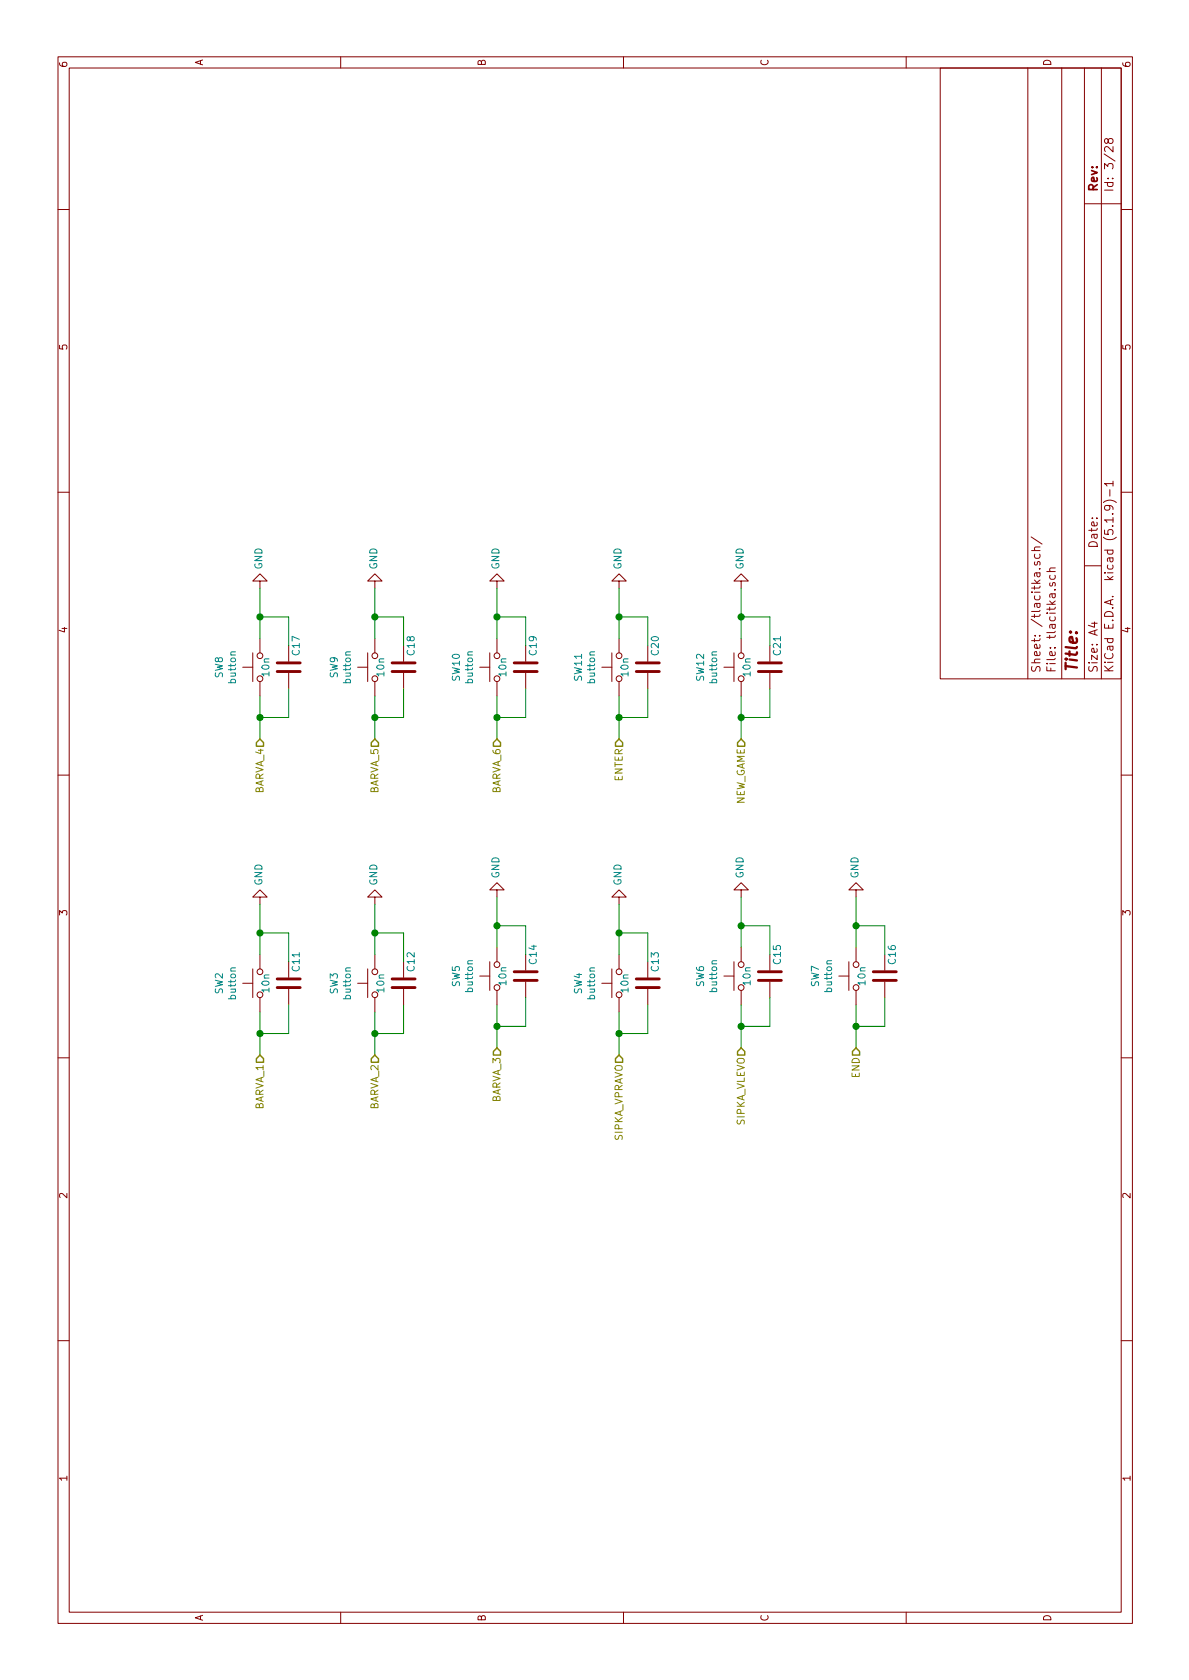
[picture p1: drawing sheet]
<svg xmlns="http://www.w3.org/2000/svg" width="210mm" height="297mm" viewBox="0 0 210 297" stroke-linecap="round" stroke-linejoin="round" font-family="sans-serif">
<g fill="none" stroke="#840000" stroke-width=".18">
<path d="M10.3 10h189.9v277h-189.9zM12.2 12h186.1v273.1h-186.1zM60.2 10v2M110.3 10v2M160.2 10v2M166.3 12h32v108h-32zM181.8 12v108M187.8 12v108M191.8 12v108M194.8 12v108M10.3 37h1.9M191.8 36h6.5"/>
<path d="M196 24.8l.3-.3 .4 .1 .1 .2-.1 .5a.48 .48 0 0 1-.7-.1l-.1-.6-.2-.1-.3 .1a.48 .48 0 0 0 .2 .8l.2-.1 .2-.2M196.8 25.9v1l-1-1-.5 .3v.4l.2 .2M198.3 37h1.9M10.3 87h1.9M182.3 94.9l2 1.3M182.4 97.3h1.5M183 99.4l-.1 .3 .2 .2h.3l.1-.5h.3v.5M183 98l-.1 .4 .3 .3 .6-.1 .1-.2-.1-.4M183.9 96.7l-.9 .1-.1 .3 .2 .2M195.1 88.9a1.71 1.71 0 0 1 2.3 0M196 89.4h.1a.48 .48 0 0 1 .1 .7l-.2 .1-.6-.1a.48 .48 0 0 1 .1-.7 1.27 1.27 0 0 1 1.2 .2l.1 .5M196.3 86.6v1.1"/>
<path d="M196.7 90.9h.1M196.8 85.5h-1.5l.5 .4M196.8 85.1v.8M196.8 91.5v.9M198.3 87h1.9M42.9 118h1.8M44.7 115.4v5.1M46 102.7h1.2l-1.2-1.2-1.3 1.2h1.3v1.3M46 112.9v2.5M51 114.2v2.8M51 119v2.8M63.2 118h1.8"/>
<path d="M65 115.4v5.1M66.3 102.7h1.3l-1.3-1.2-1.3 1.2h1.3v1.3M66.3 112.9v2.5M71.4 114.2v2.8M71.4 119v2.8M84.8 118h1.8M86.6 115.4v5.1M87.9 102.7h1.2l-1.2-1.2-1.3 1.2h1.3v1.3M87.9 112.9v2.5M93 114.2v2.8M93 119v2.8M106.4 118h1.8"/>
<path d="M108.2 115.4v5.1M109.5 102.7h1.2l-1.2-1.2-1.3 1.2h1.3v1.3M109.5 112.9v2.5M114.5 114.2v2.8M114.5 119v2.8M128 118h1.8M129.8 115.4v5.1M131.1 102.7h1.2l-1.2-1.2-1.3 1.2h1.3v1.3M131.1 112.9v2.5M136.1 114.2v2.8M136.1 119v2.8M185.1 101.1h1.5"/>
<path d="M185.7 103.1l-.1 .3 .2 .2h.2l.2-.5h.3v.5M185.7 101.7l-.1 .4 .3 .3 .6-.1 .1-.2-.1-.4M186.6 100.4l-.9 .1-.1 .3 .1 .3M191.8 100h3M193 110.2h1M193.5 110v.9l-1-.3M10.3 137h1.9M46 120.5v2.5M66.3 120.5v2.5M87.9 120.5v2.5M109.5 120.5v2.5M131.1 120.5v2.5"/>
<path d="M198.3 137h1.9M46 158.6h1.2l-1.2-1.3-1.3 1.3h1.3v1.3M66.3 158.6h1.3l-1.3-1.3-1.3 1.3h1.3v1.3M87.9 157.3h1.2l-1.2-1.2-1.3 1.2h1.3v1.3M109.5 158.6h1.2l-1.2-1.3-1.3 1.3h1.3v1.3M131.1 157.3h1.2l-1.2-1.2-1.3 1.2h1.3v1.3M151.4 157.3h1.2l-1.2-1.2-1.3 1.2h1.3v1.3M42.9 173.8h1.8M44.7 171.3v5.1M46 168.8v2.5M46 176.4v2.5M51 170v2.8"/>
<path d="M51 174.9v2.8M63.2 173.8h1.8M65 171.3v5.1M66.3 168.8v2.5M66.3 176.4v2.5M71.4 170v2.8M71.4 174.9v2.8M84.8 172.6h1.8M86.6 170v5.1M87.9 167.5v2.5M87.9 175.1v2.6M93 168.8v2.8"/>
<path d="M93 173.6v2.8M106.4 173.8h1.8M108.2 171.3v5.1M109.5 168.8v2.5M109.5 176.4v2.5M114.5 170v2.8M114.5 174.9v2.8M128 172.6h1.8M129.8 170v5.1M131.1 167.5v2.5M131.1 175.1v2.6M136.1 168.8v2.8"/>
<path d="M136.1 173.6v2.8M148.3 172.6h1.8M150.1 170v5.1M151.4 167.5v2.5M151.4 175.1v2.6M156.5 168.8v2.8M156.5 173.6v2.8M10.3 187h1.9M198.3 187h1.9M10.3 237h1.9M198.3 237h1.9M60.2 285.1v1.9"/>
<path d="M110.3 285.1v1.9M160.2 285.1v1.9"/>
<circle cx="46" cy="115.9" r=".51"/>
<circle cx="66.3" cy="115.9" r=".51"/>
<circle cx="87.9" cy="115.9" r=".51"/>
<circle cx="109.5" cy="115.9" r=".51"/>
<circle cx="131.1" cy="115.9" r=".51"/>
<circle cx="46" cy="120" r=".51"/>
<circle cx="66.3" cy="120" r=".51"/>
<circle cx="87.9" cy="120" r=".51"/>
<circle cx="109.5" cy="120" r=".51"/>
<circle cx="131.1" cy="120" r=".51"/>
<circle cx="46" cy="175.9" r=".51"/>
<circle cx="46" cy="171.8" r=".51"/>
<circle cx="66.3" cy="171.8" r=".51"/>
<circle cx="66.3" cy="175.9" r=".51"/>
<circle cx="87.9" cy="170.5" r=".51"/>
<circle cx="87.9" cy="174.6" r=".51"/>
<circle cx="109.5" cy="175.9" r=".51"/>
<circle cx="109.5" cy="171.8" r=".51"/>
<circle cx="131.1" cy="170.5" r=".51"/>
<circle cx="131.1" cy="174.6" r=".51"/>
<circle cx="151.4" cy="174.6" r=".51"/>
<circle cx="151.4" cy="170.5" r=".51"/>
</g>
<path d="M41.7 115.3h-.8l-.1 .3 .1 .2M62 115.3h-.8l-.1 .3 .2 .2M83.6 115.3h-.8l-.1 .3 .1 .2M105.2 115.3h-.8l-.1 .3 .1 .2M126.7 115.3h-.7l-.1 .3 .1 .2M41.7 171.1l-.8 .1-.1 .3 .1 .2M62 171.1l-.8 .1-.1 .3 .2 .2M83.6 169.9h-.8l-.1 .3 .1 .2M105.2 171.1l-.8 .1-.1 .3 .1 .2M126.7 169.9h-.7l-.1 .3 .1 .2M147.1 169.9h-.8l-.1 .3 .1 .2" fill="none" stroke="#008484" stroke-width=".18"/>
<g fill="none" stroke="#840000" stroke-width=".51">
<path d="M49 118.7h4.1M49 117.2h4.1M69.3 118.7h4.1M69.3 117.2h4.1M90.9 118.7h4.1M90.9 117.2h4.1M112.5 118.7h4.1M112.5 117.2h4.1M134.1 118.7h4.1M134.1 117.2h4.1M49 174.6h4.1M49 173.1h4.1"/>
<path d="M69.3 174.6h4.1M69.3 173.1h4.1M90.9 173.3h4.1M90.9 171.8h4.1M112.5 174.6h4.1M112.5 173.1h4.1M134.1 173.3h4.1M134.1 171.8h4.1M154.4 173.3h4.1M154.4 171.8h4.1"/>
</g>
<g fill="none" stroke="#008400" stroke-width=".18">
<path d="M46 104v8.9M46 109.1h5v5.1M66.3 109.1h5.1v5.1M66.3 104v8.9M87.9 109.1h5.1v5.1M87.9 104v8.9M109.5 109.1h5v5.1M109.5 104v8.9M131.1 109.1h5v5.1M131.1 104v8.9M46 123v7.7M51 121.8v5.1h-5"/>
<path d="M66.3 123v7.7M71.4 121.8v5.1h-5.1M87.9 123v7.7M93 121.8v5.1h-5.1M109.5 123v7.7M114.5 121.8v5.1h-5M131.1 123v7.7M136.1 121.8v5.1h-5M46 159.9v8.9M66.3 159.9v8.9M87.9 158.6v8.9M109.5 159.9v8.9"/>
<path d="M131.1 158.6v8.9M151.4 158.6v8.9M46 178.9v7.6M46 165h5v5M51 177.7v5h-5M66.3 178.9v7.6M66.3 165h5.1v5M71.4 177.7v5h-5.1M87.9 163.7h5.1v5.1M87.9 177.7v7.6M93 176.4v5.1h-5.1M109.5 165h5v5"/>
<path d="M109.5 178.9v7.6M114.5 177.7v5h-5M131.1 163.7h5v5.1M131.1 177.7v7.6M136.1 176.4v5.1h-5M151.4 177.7v7.6M151.4 163.7h5.1v5.1M156.5 176.4v5.1h-5.1"/>
</g>
<path d="M45.3 131.3l.7-.6 .6 .6v.6h-1.3zM65.7 131.3l.6-.6 .6 .6v.6h-1.2zM87.2 131.3l.7-.6 .6 .6v.6h-1.3zM108.8 131.3l.7-.6 .6 .6v.6h-1.3zM130.4 131.3l.7-.6 .6 .6v.6h-1.3zM45.3 187.2l.7-.7 .6 .7v.6h-1.3zM65.7 187.2l.6-.7 .6 .7v.6h-1.2zM87.2 185.9l.7-.6 .6 .6v.6h-1.3zM108.8 187.2l.7-.7 .6 .7v.6h-1.3zM130.4 185.9l.7-.6 .6 .6v.6h-1.3zM150.7 185.9l.7-.6 .6 .6v.6h-1.3z" fill="none" stroke="#848400" stroke-width=".25"/>
<g fill="#008400" stroke="#008400" stroke-width=".25">
<circle cx="131.1" cy="126.9" r=".51"/>
<circle cx="87.9" cy="163.7" r=".51"/>
<circle cx="87.9" cy="181.5" r=".51"/>
<circle cx="66.3" cy="126.9" r=".51"/>
<circle cx="66.3" cy="165" r=".51"/>
<circle cx="66.3" cy="109.1" r=".51"/>
<circle cx="87.9" cy="126.9" r=".51"/>
<circle cx="66.3" cy="182.7" r=".51"/>
<circle cx="87.9" cy="109.1" r=".51"/>
<circle cx="131.1" cy="109.1" r=".51"/>
<circle cx="46" cy="126.9" r=".51"/>
<circle cx="46" cy="165" r=".51"/>
<circle cx="46" cy="109.1" r=".51"/>
<circle cx="109.5" cy="182.7" r=".51"/>
<circle cx="109.5" cy="109.1" r=".51"/>
<circle cx="151.4" cy="181.5" r=".51"/>
<circle cx="109.5" cy="126.9" r=".51"/>
<circle cx="151.4" cy="163.7" r=".51"/>
<circle cx="109.5" cy="165" r=".51"/>
<circle cx="131.1" cy="163.7" r=".51"/>
<circle cx="46" cy="182.7" r=".51"/>
<circle cx="131.1" cy="181.5" r=".51"/>
</g>
<text font-size="2.8" fill="#840000" x="190.5" y="119" transform="rotate(-90 190.5 119)">Title:</text>
<g font-size="2.1" fill="#840000">
<text x="194.1" y="34" transform="rotate(-90 194.1 34)">Rev:</text>
<text x="196.9" y="34" transform="rotate(-90 196.9 34)">Id: 3/28</text>
<text x="194.1" y="97" transform="rotate(-90 194.1 97)">Date:</text>
<text x="184" y="119" transform="rotate(-90 184 119)">Sheet: /tlacitka.sch/</text>
<text x="186.7" y="119" transform="rotate(-90 186.7 119)">File: tlacitka.sch</text>
<text x="194.1" y="119" transform="rotate(-90 194.1 119)">Size: A4</text>
<text x="196.9" y="119" transform="rotate(-90 196.9 119)">KiCad E.D.A. kicad (5.1.9)-1</text>
</g>
<g font-size="1.8" fill="#840000">
<text x="35.9" y="11.7" transform="rotate(-90 35.9 11.7)">A</text>
<text x="85.9" y="11.7" transform="rotate(-90 85.9 11.7)">B</text>
<text x="135.9" y="11.7" transform="rotate(-90 135.9 11.7)">C</text>
<text x="185.9" y="11.7" transform="rotate(-90 185.9 11.7)">D</text>
<text x="11.9" y="12.1" transform="rotate(-90 11.9 12.1)">6</text>
<text x="199.9" y="12.1" transform="rotate(-90 199.9 12.1)">6</text>
<text x="11.9" y="62" transform="rotate(-90 11.9 62)">5</text>
<text x="199.9" y="62" transform="rotate(-90 199.9 62)">5</text>
<text x="11.9" y="112.1" transform="rotate(-90 11.9 112.1)">4</text>
<text x="199.9" y="112.1" transform="rotate(-90 199.9 112.1)">4</text>
<text x="11.9" y="162" transform="rotate(-90 11.9 162)">3</text>
<text x="199.9" y="162" transform="rotate(-90 199.9 162)">3</text>
<text x="11.9" y="212.1" transform="rotate(-90 11.9 212.1)">2</text>
<text x="199.9" y="212.1" transform="rotate(-90 199.9 212.1)">2</text>
<text x="11.9" y="262" transform="rotate(-90 11.9 262)">1</text>
<text x="199.9" y="262" transform="rotate(-90 199.9 262)">1</text>
<text x="35.9" y="286.7" transform="rotate(-90 35.9 286.7)">A</text>
<text x="85.9" y="286.7" transform="rotate(-90 85.9 286.7)">B</text>
<text x="135.9" y="286.7" transform="rotate(-90 135.9 286.7)">C</text>
<text x="185.9" y="286.7" transform="rotate(-90 185.9 286.7)">D</text>
</g>
<g font-size="1.8" fill="#008484">
<text x="46.4" y="100.7" transform="rotate(-90 46.4 100.7)">GND</text>
<text x="66.7" y="100.7" transform="rotate(-90 66.7 100.7)">GND</text>
<text x="88.3" y="100.7" transform="rotate(-90 88.3 100.7)">GND</text>
<text x="109.9" y="100.7" transform="rotate(-90 109.9 100.7)">GND</text>
<text x="131.5" y="100.7" transform="rotate(-90 131.5 100.7)">GND</text>
<text x="39.4" y="119.9" transform="rotate(-90 39.4 119.9)">SW8</text>
<text x="47.6" y="119.5" transform="rotate(-90 47.6 119.5)">10n</text>
<text x="53" y="115.8" transform="rotate(-90 53 115.8)">C17</text>
<text x="59.7" y="119.9" transform="rotate(-90 59.7 119.9)">SW9</text>
<text x="68" y="119.5" transform="rotate(-90 68 119.5)">10n</text>
<text x="73.3" y="115.8" transform="rotate(-90 73.3 115.8)">C18</text>
<text x="89.6" y="119.5" transform="rotate(-90 89.6 119.5)">10n</text>
<text x="94.9" y="115.8" transform="rotate(-90 94.9 115.8)">C19</text>
<text x="111.1" y="119.5" transform="rotate(-90 111.1 119.5)">10n</text>
<text x="116.5" y="115.8" transform="rotate(-90 116.5 115.8)">C20</text>
<text x="132.7" y="119.5" transform="rotate(-90 132.7 119.5)">10n</text>
<text x="138.1" y="115.8" transform="rotate(-90 138.1 115.8)">C21</text>
<text x="41.7" y="120.7" transform="rotate(-90 41.7 120.7)">button</text>
<text x="62" y="120.7" transform="rotate(-90 62 120.7)">button</text>
<text x="81.3" y="120.4" transform="rotate(-90 81.3 120.4)">SW10</text>
<text x="83.6" y="120.7" transform="rotate(-90 83.6 120.7)">button</text>
<text x="102.9" y="120.4" transform="rotate(-90 102.9 120.4)">SW11</text>
<text x="105.2" y="120.7" transform="rotate(-90 105.2 120.7)">button</text>
<text x="124.5" y="120.4" transform="rotate(-90 124.5 120.4)">SW12</text>
<text x="126.8" y="120.7" transform="rotate(-90 126.8 120.7)">button</text>
<text x="88.3" y="155.3" transform="rotate(-90 88.3 155.3)">GND</text>
<text x="131.5" y="155.3" transform="rotate(-90 131.5 155.3)">GND</text>
<text x="151.8" y="155.3" transform="rotate(-90 151.8 155.3)">GND</text>
<text x="46.4" y="156.6" transform="rotate(-90 46.4 156.6)">GND</text>
<text x="66.7" y="156.6" transform="rotate(-90 66.7 156.6)">GND</text>
<text x="109.9" y="156.6" transform="rotate(-90 109.9 156.6)">GND</text>
<text x="53" y="171.7" transform="rotate(-90 53 171.7)">C11</text>
<text x="73.3" y="171.7" transform="rotate(-90 73.3 171.7)">C12</text>
<text x="94.9" y="170.4" transform="rotate(-90 94.9 170.4)">C14</text>
<text x="116.5" y="171.7" transform="rotate(-90 116.5 171.7)">C13</text>
<text x="138.1" y="170.4" transform="rotate(-90 138.1 170.4)">C15</text>
<text x="158.4" y="170.4" transform="rotate(-90 158.4 170.4)">C16</text>
<text x="39.4" y="175.8" transform="rotate(-90 39.4 175.8)">SW2</text>
<text x="41.7" y="176.6" transform="rotate(-90 41.7 176.6)">button</text>
<text x="47.6" y="175.4" transform="rotate(-90 47.6 175.4)">10n</text>
<text x="59.7" y="175.8" transform="rotate(-90 59.7 175.8)">SW3</text>
<text x="62" y="176.6" transform="rotate(-90 62 176.6)">button</text>
<text x="68" y="175.4" transform="rotate(-90 68 175.4)">10n</text>
<text x="81.3" y="174.5" transform="rotate(-90 81.3 174.5)">SW5</text>
<text x="83.6" y="175.3" transform="rotate(-90 83.6 175.3)">button</text>
<text x="89.6" y="174.1" transform="rotate(-90 89.6 174.1)">10n</text>
<text x="102.9" y="175.8" transform="rotate(-90 102.9 175.8)">SW4</text>
<text x="105.2" y="176.6" transform="rotate(-90 105.2 176.6)">button</text>
<text x="111.1" y="175.4" transform="rotate(-90 111.1 175.4)">10n</text>
<text x="124.5" y="174.5" transform="rotate(-90 124.5 174.5)">SW6</text>
<text x="126.8" y="175.3" transform="rotate(-90 126.8 175.3)">button</text>
<text x="132.7" y="174.1" transform="rotate(-90 132.7 174.1)">10n</text>
<text x="144.8" y="174.5" transform="rotate(-90 144.8 174.5)">SW7</text>
<text x="147.1" y="175.3" transform="rotate(-90 147.1 175.3)">button</text>
<text x="153.1" y="174.1" transform="rotate(-90 153.1 174.1)">10n</text>
</g>
<g font-size="1.8" fill="#848400">
<text x="46.6" y="140.4" transform="rotate(-90 46.6 140.4)">BARVA_4</text>
<text x="66.9" y="140.4" transform="rotate(-90 66.9 140.4)">BARVA_5</text>
<text x="88.5" y="140.4" transform="rotate(-90 88.5 140.4)">BARVA_6</text>
<text x="110.1" y="138.2" transform="rotate(-90 110.1 138.2)">ENTER</text>
<text x="131.7" y="142.6" transform="rotate(-90 131.7 142.6)">NEW_GAME</text>
<text x="152" y="190.5" transform="rotate(-90 152 190.5)">END</text>
<text x="46.6" y="196.3" transform="rotate(-90 46.6 196.3)">BARVA_1</text>
<text x="66.9" y="196.3" transform="rotate(-90 66.9 196.3)">BARVA_2</text>
<text x="88.5" y="195.1" transform="rotate(-90 88.5 195.1)">BARVA_3</text>
<text x="110.1" y="201.9" transform="rotate(-90 110.1 201.9)">SIPKA_VPRAVO</text>
<text x="131.7" y="199.2" transform="rotate(-90 131.7 199.2)">SIPKA_VLEVO</text>
</g>
</svg>
